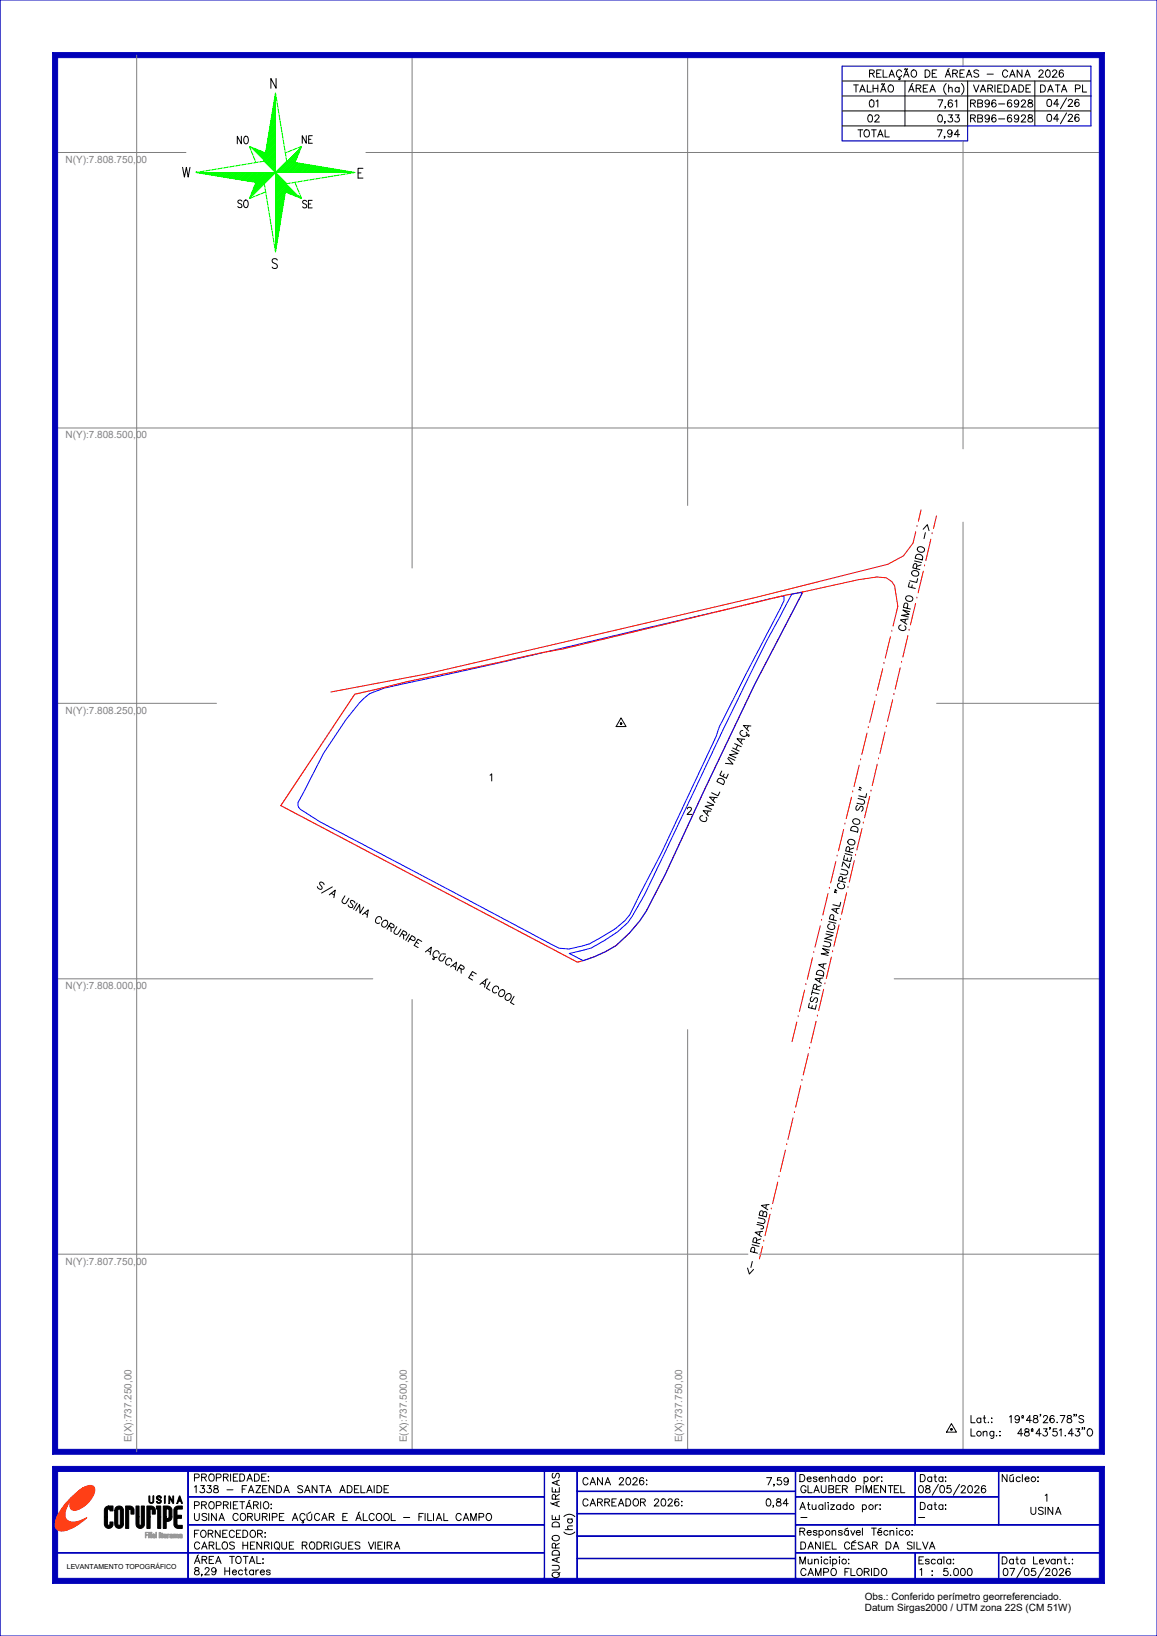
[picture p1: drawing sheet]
<svg xmlns="http://www.w3.org/2000/svg" width="420mm" height="594mm" viewBox="0 0 420 594" stroke-linecap="round" stroke-linejoin="round" font-family="sans-serif">
<!-- layer: ESTRADA -->
<g fill="none" stroke="#f00" stroke-width=".36">
<path d="M334.4 185.1l-1 4.1M337.9 195.8l-1.8 7.8M339.9 187.3l-1 4.6M332.4 219.1l-1.9 7.8M335.2 207.4l-1.9 7.8M329.6 230.8l-1.9 7.8M324 254.1l-1.8 7.8M324.5 252.2h.1M326.8 242.5l-1.8 7.7M327.3 240.5h.1M318.5 277.5l-1.9 7.7M318.9 275.5h.1"/>
<path d="M321.2 265.8l-1.8 7.8M321.7 263.9h.1M315.7 289.1l-1.9 7.8M316.2 287.2h.1M310.1 312.5l-1.8 7.8M312.9 300.8l-1.9 7.8M304.6 335.8l-1.9 7.8M307.3 324.2l-1.8 7.7M299 359.2l-1.8 7.8M301.8 347.5l-1.8 7.8M296.3 370.8l-1.9 7.9M296.7 368.9h.1"/>
<path d="M290.7 394.2l-1.9 7.8M291.1 392.3h.1M293.5 382.5l-1.9 7.8M293.9 380.6h.1M285.1 417.6l-1.9 7.7M285.6 415.6h.1M287.9 405.9l-1.9 7.8M288.4 404h.1M282.3 429.2l-1.8 7.8M282.8 427.3h.1M279.5 440.9l-1.8 7.8"/>
</g>
<!-- layer: MALHA -->
<g fill="none" stroke="#808080" stroke-width=".36">
<path d="M149.6 20v186.2M249.6 20v163.5M349.6 20v4M20 55.4h47.5M132.8 55.4h267.2M349.6 51.2v111.8M20 155.4h380M349.6 189.6v337.5M20 255.4h58.6M340 255.4h60M20 355.4h115.3M324.6 355.4h75.4"/>
<path d="M149.6 362.9v164.2M249.6 373.8v153.3M20 455.4h251.5M275.5 455.4h124.5"/>
</g>
<!-- layer: MARGEM -->
<g fill="none" stroke="#0000b8" stroke-width=".36">
<path d="M0 0h420v594h-420zM0 0v594M19.1 532.4h381.8l-1.8 1.9h-378.2zM68.2 533.3h.2v40.7h-.2zM68.3 533.3v40.7M197.5 533.3l.2 40.2zM197.6 533.3v40.2M209.4 533.3h.2v40.2h-.2zM209.5 533.3v40.2M288.7 533.3h.2v40.2h-.2zM288.8 533.3v40.2M332.1 533.3l.2 20.4z"/>
<path d="M332.2 533.3v20.4M362.4 533.3h.2v20.4h-.2zM362.5 533.3v20.4M68.3 553.6h129.3v.2h-129.3zM68.3 543.4h129.3v.2h-129.3zM68.3 553.7h129.3M68.3 543.5h129.3M209.5 541.4h79.3v.2h-79.3zM209.5 549.5h79.3v.2h-79.3zM209.5 557.6h79.3v.2h-79.3zM209.5 541.5h79.3M209.5 549.6h79.3"/>
<path d="M209.5 557.7h79.3M288.8 553.6h111.2v.2h-111.2zM288.8 543.4h73.7v.2h-73.7zM288.8 553.7h111.2M288.8 543.5h73.7M20 563.7h177.6v.2h-177.6zM20 563.8h177.6M209.5 565.8h79.3v.2h-79.3zM209.5 565.9h79.3M288.8 563.7h111.2v.2h-111.2zM288.8 563.8h111.2M332.1 563.8l.2 10.1z"/>
<path d="M332.2 563.8v10.1M362.4 563.8h.2v10.1h-.2zM362.5 563.8v10.1"/>
</g>
<path d="M19.1 532.4h381.8l-1.8 1.9h-378.2z" fill="#0000b8"/>
<path d="M400.9 532.4v42.5l-1.8-1.8v-38.8z" fill="none" stroke="#0000b8" stroke-width=".36"/>
<path d="M400.9 532.4v42.5l-1.8-1.8v-38.8z" fill="#0000b8"/>
<path d="M19.1 574.9l1.8-1.8h378.2l1.8 1.8z" fill="none" stroke="#0000b8" stroke-width=".36"/>
<path d="M19.1 574.9l1.8-1.8h378.2l1.8 1.8z" fill="#0000b8"/>
<path d="M19.1 532.4l1.8 1.9v38.8l-1.8 1.8z" fill="none" stroke="#0000b8" stroke-width=".36"/>
<path d="M19.1 532.4l1.8 1.9v38.8l-1.8 1.8z" fill="#0000b8"/>
<path d="M68.2 533.3h.2v40.3h-.2zM68.3 533.3v40.3" fill="none" stroke="#0000b8" stroke-width=".36"/>
<!-- layer: 00_CONTORNO -->
<path d="M57.7 556.4h.5v2h-.5zM58.5 556.7l.4-.1v.4h.2l-.2 .1 .2 1.3-.6-.2v-1.1h-.2zM59.3 557h.4v1.1l.3-.1v-1h.4v1.4l-1-.2zM60.7 557h.7l-.4 .4v1h-.3zM61.7 557.1l1 .1v1.2l-1-.1v-.6l.6-.3-.1-.2-.6 .2zM62 557.9l.3-.1-.1 .4zM62.9 557l1.9 .2v1.2h-.4l-.1-1.2-.3 .2v1h-.3l-.1-1.2-.3 .1v1.1h-.4zM65.2 557.1l.9 .1 .1 1.2-1.1-.1v-.6l.7-.3-.2-.2-.5 .2zM65.5 557.9l.3-.1-.1 .4z" fill="none" stroke="#989898" stroke-width=".36"/>
<path d="M57.7 556.4v2h.5v-2zM58.5 556.7l-.2 .3 .2 .1v1.1l.6 .2-.2-.2v-1.1l.2-.1h-.2v-.4zM59.3 557l.1 1.2 1 .2v-1.4h-.4l-.1 1.1-.2-.1v-1zM60.7 557v1.4h.3v-1l.4-.4zM61.7 557.1l-.1 .3 .6-.2 .1 .2-.6 .3v.6l1 .1v-1.2zM62 557.9l.3-.1-.1 .4zM62.9 557v1.4h.4l.1-1.2 .3 .2v1h.3l.1-1.2 .3 .2v1h.4v-1.2zM65.2 557.1l-.1 .3 .5-.2 .2 .2-.7 .3v.6l1.1 .1-.1-1.2zM65.5 557.9l.3-.1-.1 .4z" fill-rule="evenodd" fill="#989898"/>
<path d="M52.8 556.4h.8l-.6 .1v.8h.6l-.6 .1v1h-.2zM53.9 557h.2v1.4h-.2zM53.9 556.4l.2 .2zM54.4 556.4h.2v2h-.2zM54.9 556.4l.2 .2zM54.9 557h.2v1.4h-.2zM55.4 557.1l.8 .1v1.2l-.2-.2a.39 .39 0 0 1-.7 0 .39 .39 0 0 1 .3-.6l.4-.4-.7 .2zM55.5 557.9l.5-.2v.4l-.3 .1zM56.6 556.4h.2v2h-.2z" fill="none" stroke="#989898" stroke-width=".36"/>
<path d="M52.8 556.4v2h.2v-1h.6l-.6-.1v-.8l.6-.1zM53.9 557v1.4h.2v-1.4zM53.9 556.4l.2 .2zM54.4 556.4v2h.2v-2zM54.9 556.4l.2 .2zM54.9 557v1.4h.2v-1.4zM55.5 557l-.2 .4 .7-.2-.2 .4a.42 .42 0 0 0-.5 .5 .42 .42 0 0 0 .7 .2l.2 .1v-1.2zM55.5 557.9l.5-.2v.4l-.3 .1zM56.6 556.4v2h.2v-2z" fill-rule="evenodd" fill="#989898"/>
<path d="M54 543.1h.4v2.1l.3 .3 .8-.2v-2.2h.3v2a.9 .9 0 0 1-.9 .8 .9 .9 0 0 1-.9-.8zM57 543.4l.9-.3 .6 .5 .1 .3h-.4a.5 .5 0 0 0-.6-.5 .5 .5 0 0 0-.4 .7l1.3 .9-1.5-.6-.2-.5zM57 543.4l.9-.3 .6 .5 .1 .3h-.4a.5 .5 0 0 0-.6-.5 .5 .5 0 0 0-.4 .7l1.1 .6a.83 .83 0 0 1-.4 1.2 .83 .83 0 0 1-1.1-.8h.3l.3 .4 .8-.2-.1-.4-1.2-.7zM59.7 543.1h.3v2.7h-.3zM61.3 543.1h.3l1.1 2.1v-2.1h.3v2.7h-.3l-1.1-1.9v1.9h-.3zM65.1 543.1h.2l.9 2.7h-.3l-.3-.7h-.8l-.2 .7h-.4zM65.2 543.8l.3 1h-.6z" fill="none" stroke="#000" stroke-width=".36"/>
<g fill="#000">
<path d="M54 543.1h.4v2.1l.3 .3 .8-.2v-2.2h.3v2a.9 .9 0 0 1-.9 .8 .9 .9 0 0 1-.9-.8z" fill-rule="evenodd"/>
<path d="M57 543.4l.9-.3 .6 .5 .1 .3h-.4a.5 .5 0 0 0-.6-.5 .5 .5 0 0 0-.4 .7l1.3 .9-1.5-.6-.2-.5z" fill-rule="evenodd"/>
<path d="M57 543.4l.9-.3 .6 .5 .1 .3h-.4a.5 .5 0 0 0-.6-.5 .5 .5 0 0 0-.4 .7l1.1 .6a.83 .83 0 0 1-.4 1.2 .83 .83 0 0 1-1.1-.8h.3l.3 .4 .8-.2-.1-.4-1.2-.7z" fill-rule="evenodd"/>
<path d="M59.7 543.1v2.7h.3v-2.7zM61.3 543.1v2.7h.3v-1.9l1.1 1.9h.3v-2.7h-.3v2.1l-1.1-2.1zM65.1 543.1l-.9 2.7h.4l.2-.7h.8l.3 .7h.3l-.9-2.7zM65.2 543.8l.3 1h-.6z" fill-rule="evenodd"/>
</g>
<path d="M27.4 542.4l2.5-1.9-3.1 3.2-.1-.5z" fill="none" stroke="#ff3f00" stroke-width=".36"/>
<path d="M27.4 542.4l2.5-1.9-3.1 3.2-.1-.5z" fill-rule="evenodd" fill="#ff3f00"/>
<path d="M37.9 550.8h1.1l.2 2.9h.6l.1-1.1h1.1v.8a1.57 1.57 0 0 1-1.5 1.5 1.57 1.57 0 0 1-1.6-1.5z" fill="none" stroke="#000" stroke-width=".36"/>
<path d="M37.9 550.8h1.1l.2 2.9h.6l.1-1.1h1.1v.8a1.57 1.57 0 0 1-1.5 1.5 1.57 1.57 0 0 1-1.6-1.5z" fill-rule="evenodd" fill="#000"/>
<path d="M25.6 543.9l3.1-2.6-1.7 1.8a10.8 10.8 0 0 0-3.3 7.6 3.1 3.1 0 0 0 4.4 1.7l3.4-1.4a14.8 14.8 0 0 1-9.6 4.8 2.58 2.58 0 0 1-1.6-3.9 21.7 21.7 0 0 1 5.3-8zM28.1 542a6.1 6.1 0 0 1 5.4-2.6 2.48 2.48 0 0 1 .3 3.6 9.3 9.3 0 0 1-7.1 5.3 2.08 2.08 0 0 1-.9-3.4l.8-1.2zM28.8 541.1l1.2-.8-1.3 1z" fill="none" stroke="#ff3f00" stroke-width=".36"/>
<path d="M28.1 542a5.7 5.7 0 0 0-2.5 5.6 2.92 2.92 0 0 0 4.1-.2 8.4 8.4 0 0 0 4.6-7 1.95 1.95 0 0 0-3.1-.7l-1.4 .8zM28.8 541.1l-.1 .2 1.3-1zM25.6 543.9l-.9 1.1a13.3 13.3 0 0 0-4.6 9.3 2.62 2.62 0 0 0 3.7 1.4 19.3 19.3 0 0 0 7.7-4.7 7.6 7.6 0 0 1-6.8 1.2 3.8 3.8 0 0 1-.3-5.2l1.6-2.7 2.7-3z" fill-rule="evenodd" fill="#ff3f00"/>
<path d="M38.3 547.3l1-.5h1.7v1.8h-1.1v-.7l-.8 .2-.1 2.7h-1.1v-2.6zM42.1 547.3a1.58 1.58 0 0 1 1.8-.4 1.58 1.58 0 0 1 .9 1.6v4.8a1.58 1.58 0 0 1-1.5 1.6 1.58 1.58 0 0 1-1.7-1.5v-5zM42.9 548l.5-.1 .3 .3v5.4l-.3 .2-.5-.1-.1-.3zM45.6 546.8l2.2 .2 .9 1.1v1.7h-1.2v-1.5l-.3-.4h-.5v7h-1.1zM49.4 546.8h1.1v6.6l.3 .4 .5-.2v-6.8h1.1v6.6a1.52 1.52 0 0 1-1.5 1.5 1.52 1.52 0 0 1-1.5-1.5zM53.3 546.8l2.2 .2 .9 1.1v1.7h-1.1v-1.5l-.8-.4v7h-1.2zM56.8 546.8h1.6v8.1h-1.2v-7h-.4zM59.3 546.8l2.3 .2 .8 1.1v3.2l-.8 .9-1.3 .2v2.5h-1zM60.3 547.9h.6l.5 .4v2.6l-.5 .4h-.6zM63.3 547.5l1.2-.7h1.7v1.1h-1.6l-.4 .4v1.9h1.7v1.1h-1.7v2.2l.4 .3h1.6v1.1l-2.2-.1-.8-.9-.1-5.9z" fill="none" stroke="#000" stroke-width=".36"/>
<g fill="#000">
<path d="M38.3 547.3l-.4 .9v2.6h1.1l.1-2.7 .8-.2v.7h1.1v-1.8h-1.7zM45.6 546.8v8.1h1.1v-7h.5l.3 .4v1.5h1.2v-1.7l-.9-1.1zM49.4 546.8v6.6a1.52 1.52 0 0 0 1.5 1.5 1.52 1.52 0 0 0 1.5-1.5v-6.6h-1.1v6.8l-.3 .2-.5-.4v-6.6zM53.3 546.8v8.1h1.2v-7l.8 .4v1.5h1.1v-1.7l-.9-1.1zM56.8 546.8v1.1h.4v7h1.2v-8.1zM59.3 546.8v8.1h1v-2.5l1.3-.2 .8-.9v-3.2l-.8-1.1zM60.3 547.9h.6l.5 .4v2.6l-.5 .4h-.6zM63.7 547.2l-.6 .8v5.7l.9 1.1 2.2 .1v-1.1h-1.6l-.4-.3v-2.2h1.7v-1.1h-1.7v-1.9l.4-.4h1.6v-1.1h-1.7z" fill-rule="evenodd"/>
<path d="M42.1 547.3l-.5 1.1v5a1.58 1.58 0 0 0 1.7 1.5 1.58 1.58 0 0 0 1.5-1.6v-4.8a1.57 1.57 0 0 0-.9-1.6 1.57 1.57 0 0 0-1.8 .4zM42.9 548l.5-.1 .3 .3v5.4l-.3 .2-.5-.1-.1-.3z" fill-rule="evenodd"/>
</g>
<!-- layer: QUADRO_DE_AREAS_CANA_2026 -->
<path d="M305.7 24h90.3v21.7h-44.7v5.5h-45.6z" fill="none" stroke="#0000b8" stroke-width=".4"/>
<path d="M305.7 29.4h90.3M305.7 34.8h90.3M328.5 29.4v16.3M351.3 29.4v16.3h-45.6M375.7 29.4v16.3" fill="none" stroke="#000" stroke-width=".36"/>
<!-- layer: SETA_NORTE -->
<g fill="none" stroke="#0f0" stroke-width=".36">
<path d="M100 33.9h.1M100 33.8l4.1 24.7 24.7 4.1-24.7 4.1-4.1 24.7-4.1-24.7-24.7-4.1 24.7-4.1zM100 34.1l-.1 .1M100 33.8v57.6M100 34.4l-.1 .1M100 34.6l-.2 .2M100 34.9l-.2 .2M100 35.1l-.3 .3M100 35.4l-.3 .3M100 35.7l-.3 .3M100 35.9l-.4 .4M100 36.2l-.4 .4"/>
<path d="M100 36.4l-.5 .5M100 36.7l-.5 .5M100 36.9l-.6 .6M100 37.2l-.6 .6M100 37.4l-.7 .7M100 37.7l-.8 .8M100 37.9l-.8 .9M100 38.2l-.9 .9M100 38.5l-.9 .9M100 38.7l-1 1M100 39l-1 1M100 39.2l-1.1 1.1"/>
<path d="M100 39.5l-1.1 1.1M100 39.7l-1.2 1.2M100 40l-1.2 1.2M91 53.3l4.9 5 4.1-4M91.4 53.5l4.6 4.6M91.8 53.6l4.2 4.3M92.6 54l3.5 3.5M93 54.1l3.1 3.2M94.3 54.7l2 1.9M95.1 55l1.2 1.2M95.5 55.2l.9 .8M95.9 55.3l.5 .5"/>
<path d="M96.3 55.5l.1 .1M96.4 55.5l-5.8-2.3 2.3 5.8M100 43.8l-2 2M100 40.2l-1.3 1.3M100 40.5l-1.3 1.3M100 40.7l-1.4 1.4M100 41l-1.4 1.4M100 41.2l-1.5 1.6M100 41.5l-1.5 1.6M100 41.8l-1.6 1.6M100 42.1l-1.6 1.6M100 42.3l-1.7 1.7"/>
<path d="M100 42.6l-1.7 1.7M100 42.8l-1.8 1.8M100 43.1l-1.8 1.8M100 43.3l-1.9 1.9M100 43.6l-1.9 1.9M100 44.1l-2 2M100 44.3l-2.1 2.1M100 44.6l-2.1 2.1M100 44.9l-2.2 2.1M100 45.1l-2.2 2.2M100 45.4l-2.3 2.2M100 45.6l-2.3 2.4"/>
<path d="M100 45.9l-2.4 2.4M100 46.1l-2.4 2.5M100 46.4l-2.5 2.5M100 46.6l-2.5 2.6M100 46.9l-2.6 2.6M100 47.1l-2.6 2.7M100 47.4l-2.7 2.7M100 47.6l-2.7 2.8M100 47.9l-2.8 2.8M100 48.2l-2.8 2.8M100 48.4l-2.9 2.9M100 48.7l-2.9 2.9"/>
<path d="M100 48.9l-3 3M100 49.2l-3 3M100 49.4l-3.1 3.1M100 49.7l-3.1 3.1M100 49.9l-3.2 3.2M100 50.2l-3.2 3.2M100 50.4l-3.3 3.3M100 50.7l-3.3 3.3M100 50.9l-3.4 3.5M100 51.2l-3.4 3.5M100 51.5l-3.5 3.5M100 51.7l-3.5 3.6"/>
<path d="M100 52l-3.6 3.6M100 52.2l-3.6 3.7M100 52.5l-3.7 3.7M100 52.7l-3.7 3.8-1.6-1.7M100 53l-3.8 3.8-2.4-2.3M100 53.2l-3.9 3.9-2.7-2.8M100 53.5l-3.9 3.9M100 53.7l-4 4-3.8-3.9M100 54l-4 4M100 54.5l-4.1 4.1 4.1 4M100 54.8l-3.9 3.9M100 55l-3.8 3.8"/>
<path d="M100 55.3l-3.6 3.7M100 55.5l-3.5 3.6M100 55.8l-3.4 3.4M100 56l-3.3 3.3M100 56.3l-3.1 3.2M100 56.5l-3 3.1M100 56.8l-2.9 2.9M100 57l-2.8 2.8M100 57.3l-2.6 2.7M100 57.6l-2.5 2.5M100 57.8l-2.4 2.4M100 58.1l-2.3 2.2"/>
<path d="M100 58.4l-2.1 2.1M100 58.6l-2 2M100 58.9l-1.9 1.9M100 59.1l-1.8 1.8M100 59.4l-1.6 1.6M100 59.6l-1.5 1.5M100 59.9l-1.4 1.4M103.6 55.5l5.9-2.3-2.4 5.8M104.3 58.6l-4 4M104.6 58.6l-4 4M104.8 58.7l-4 3.9M105 58.7l-3.9 3.9"/>
<path d="M105.9 58.8l-3.8 3.8M106.1 58.9l-3.8 3.7M106.5 58.9l-3.6 3.7M106.8 59l-3.7 3.6M107.1 58.9l-3.7 3.7M107.2 59.1l-3.6 3.5M107.3 58.5l-.5 .5M107.4 59.1l-3.5 3.5M107.5 58.1l-.9 .9M107.6 59.1l-3.5 3.5M107.6 57.7l-5 4.9M107.8 57.2l-1.6 1.7"/>
<path d="M107.8 59.2l-3.4 3.4M108 56.8l-2 2.1M108.1 59.2l-3.5 3.4M108.1 56.4l-6.3 6.2M108.3 59.2l-3.4 3.4M108.3 56l-6.7 6.6M108.4 55.6l-7.1 7M108.5 59.3l-3.4 3.3M108.6 55.2l-3.5 3.5M108.7 59.3l-3.3 3.3M108.8 54.8l-3.9 3.9M109 59.3l-3.4 3.3"/>
<path d="M109 54.4l-4.3 4.2M109.1 54l-4.6 4.6M109.2 59.4l-3.3 3.2M109.3 53.5l-5 5.1M109.4 59.4l-3.2 3.2M109.6 59.4l-3.2 3.2M109.8 59.5l-3.1 3.1M110 59.5l-3.1 3.1M110.3 59.5l-3.1 3.1M110.5 59.6l-3.1 3M110.7 59.6l-3 3M110.9 59.7l-3 2.9"/>
<path d="M111.1 59.7l-2.9 2.9M111.3 59.7l-2.9 2.9M111.5 59.8l-2.8 2.8M111.8 59.8l-2.8 2.8M112 59.8l-2.8 2.8M112.2 59.9l-2.7 2.7M112.5 59.9l-2.7 2.7M112.7 59.9l-2.7 2.7M112.9 60l-2.6 2.6M71.2 62.6h57.6M71.5 62.6v.1M71.8 62.6l-.1 .1"/>
<path d="M72 62.6l-.1 .1M72.3 62.6l-.2 .2M72.5 62.6l-.2 .2M72.8 62.6l-.2 .2M73 62.6l-.2 .3M73.3 62.6l-.3 .3M73.5 62.6l-.3 .3M73.8 62.6l-.4 .4M74.1 62.6l-.5 .4M74.3 62.6l-.4 .4M74.6 62.6l-.5 .5M74.8 62.6l-.5 .5"/>
<path d="M75.1 62.6l-.6 .6M75.3 62.6l-.5 .6M75.6 62.6l-.6 .6M75.8 62.6l-.6 .7M76.1 62.6l-.7 .7M76.3 62.6l-.7 .7M76.6 62.6l-.8 .8M76.8 62.6l-.7 .8M77.1 62.6l-.8 .8M77.4 62.6l-.9 .9M77.7 62.6l-1 .9M77.9 62.6l-1 .9"/>
<path d="M78.2 62.6l-1 1M78.4 62.6l-1 1M78.7 62.6l-1.1 1M78.9 62.6l-1.1 1.1M79.2 62.6l-1.2 1.1M79.4 62.6l-1.1 1.2M79.7 62.6l-1.2 1.2M79.9 62.6l-1.2 1.3M80.2 62.6l-1.3 1.3M80.5 62.6l-1.4 1.3M80.7 62.6l-1.4 1.4M81 62.6l-1.4 1.4"/>
<path d="M81.2 62.6l-1.4 1.5M81.5 62.6l-1.5 1.5M81.7 62.6l-1.5 1.5M82 62.6l-1.5 1.6M82.2 62.6l-1.5 1.6M82.5 62.6l-1.6 1.6M82.7 62.6l-1.6 1.7M83 62.6l-1.7 1.7M83.2 62.6l-1.7 1.7M83.5 62.6l-1.7 1.8M83.8 62.6l-1.8 1.8M84 62.6l-1.8 1.8"/>
<path d="M84.3 62.6l-1.9 1.9M84.5 62.6l-1.9 1.9M84.8 62.6l-2 2M85 62.6l-2 2M85.3 62.6l-2 2M85.5 62.6l-2 2.1M85.8 62.6l-2.1 2.1M86 62.6l-2 2.1M86.3 62.6l-2.1 2.2M86.5 62.6l-2.1 2.2M86.8 62.6l-2.2 2.2M87.1 62.6l-2.3 2.3"/>
<path d="M87.3 62.6l-2.3 2.3M87.6 62.6l-2.4 2.3M87.8 62.6l-2.3 2.4M88.1 62.6l-2.4 2.4M88.3 62.6l-2.4 2.4M88.6 62.6l-2.5 2.5M88.8 62.6l-2.5 2.5M89.1 62.6l-2.6 2.6M89.3 62.6l-2.5 2.6M89.6 62.6l-2.6 2.6M89.9 62.6l-2.7 2.7M90.1 62.6l-2.6 2.7"/>
<path d="M90.4 62.6l-2.7 2.7M90.6 62.6l-2.7 2.8M90.9 62.6l-2.8 2.8M91.1 62.6l-2.8 2.8M91.4 62.6l-2.9 2.9M91.6 62.6l-2.9 2.9M91.9 62.6l-2.9 2.9M92.1 62.6l-2.9 3M92.4 62.6l-3 3M92.6 62.6l-3 3.1M92.9 62.6l-3 3.1M92.9 66.2l-2.3 5.9"/>
<path d="M92.9 66.2l-.1 .1M93.2 62.6l-3.1 3.1M93.2 66.2l-.5 .5M93.5 62.6l-3.2 3.2M93.7 62.6l-3.2 3.2M93.8 66.3l-1.6 1.7M94 62.6l-3.3 3.2M94.2 62.6l-3.3 3.3M94.5 62.6l-3.3 3.3M94.5 66.4l-2.8 2.8M94.7 62.6l-3.3 3.3M95 62.6l-3.4 3.4"/>
<path d="M95.2 62.6l-3.4 3.4M95.3 66.6l-4.3 4.3M95.5 62.6l-3.5 3.4M95.5 66.6l-4.6 4.7M95.7 62.6l-3.5 3.5M96 62.6l-3.5 3.5M96.3 62.6l-3.6 3.5M96.4 69.7l-5.8 2.4M96.5 62.6l-3.6 3.6M96.8 62.6l-3.6 3.6M97 62.6l-4.5 4.6M97.3 62.6l-4.9 5"/>
<path d="M97.5 62.6l-3.7 3.7M97.8 62.6l-5.8 5.8M98 62.6l-6.1 6.2M98.3 62.6l-3.9 3.8M98.5 62.6l-7 7M98.8 62.6l-7.4 7.4M99 62.6l-7.8 7.9M99.3 62.6l-4 4M99.6 62.6l-4.1 4M99.8 62.6l-9.1 9.1M100 71.3l4-3.9 4.2 4.2M100 71.1l4-4 4.6 4.6"/>
<path d="M100 62.6l4.1-4-4 4M100 60.1l-1.3 1.3M100 60.4l-1.1 1.1M100 60.7l-1 .9M100 60.9l-.9 .9M100 61.2l-.8 .7M100 61.4l-.6 .6M100 61.7l-.5 .4M100 61.9l-.3 .4M100 62.2l-.2 .2M100 62.4l-.1 .1M100 62.6l-9.4 9.5"/>
<path d="M100 62.6l4.1 4.1M100.2 62.8l-.2 .1M100.3 62.9l-.3 .3M100.4 63l-.4 .4M100.5 63.1l-.5 .6M100.7 63.3l-.7 .7M100.8 63.4l-.8 .8M100.9 63.5l-.9 1M101 63.6l-1 1.1M101.2 63.8l-1.2 1.2M101.3 63.9l-1.3 1.3M101.4 64.1l-1.4 1.4"/>
<path d="M101.5 64.2l-1.5 1.5M101.7 64.3l-1.7 1.7M101.8 64.4l-1.8 1.8M101.9 79.9l-1.9 1.9M101.9 79.5l-1.9 2M101.9 64.6l-1.9 1.9M102 79.2l-2 2.1M102 78.9l-2 2.1M102 64.7l-2 2M102.1 78.6l-2.1 2.2M102.1 78.3l-2.1 2.2M102.2 78l-2.2 2.3"/>
<path d="M102.2 64.8l-2.2 2.2M102.2 77.7l-2.2 2.3M102.3 77.4l-2.3 2.4M102.3 64.9l-2.3 2.4M102.3 77.1l-2.3 2.4M102.4 76.8l-2.4 2.4M102.4 76.5l-2.4 2.5M102.4 65.1l-2.4 2.4M102.5 76.2l-2.5 2.5M102.6 75.9l-2.6 2.6M102.6 75.6l-2.6 2.6M102.6 65.2l-2.6 2.6"/>
<path d="M102.7 75.3l-2.7 2.7M102.7 75l-2.7 2.7M102.7 65.3l-2.7 2.7M102.8 74.7l-2.8 2.8M102.8 74.4l-2.8 2.8M102.9 74.1l-2.9 2.9M102.9 65.4l-2.9 2.9M102.9 73.8l-2.9 2.9M103 73.5l-3 2.9M103 65.6l-3 2.9M103 73.1l-3 3.1M103.1 72.8l-3.1 3.1"/>
<path d="M103.1 72.5l-3.1 3.2M103.1 65.7l-3.1 3.1M103.2 72.2l-3.2 3.2M103.2 71.9l-3.2 3.3M103.2 65.8l-3.2 3.2M103.3 71.6l-3.3 3.3M103.3 71.3l-3.3 3.4M103.4 71l-3.4 3.4M103.4 65.9l-3.4 3.4M103.4 70.7l-3.4 3.5M103.5 70.4l-3.5 3.5M103.5 66.1l-3.5 3.4"/>
<path d="M103.5 70.1l-3.5 3.5M103.6 69.8l-3.6 3.6M103.6 69.6l.1 .1M103.6 69.5l-3.6 3.6M103.6 66.2l-3.6 3.6M103.6 69.4l.5 .5M103.7 69.2l-3.7 3.6M103.7 69.2l.8 .9M103.7 68.9l-3.7 3.7M103.7 66.3l-3.7 3.7M103.7 69l1.2 1.3M103.7 68.8l1.6 1.6"/>
<path d="M103.8 68.3l-3.8 3.8M103.8 68.4l2.4 2.4M103.8 68.2l2.8 2.7M103.9 66.4l-3.9 3.9M103.9 67.7l-3.9 3.9M103.9 67.8l3.5 3.4M103.9 67.5l3.9 3.9M104 66.6l-4 4M104 66.9l5.1 5M104.1 66.7l-4.1 4.1M105.8 70.6l-2-2-3.8 3.7M107 71.1l-3.1-3.1-3.9 3.8"/>
<path d="M107.1 66.2l2.4 5.9-5.9-2.4M113.1 60l-2.6 2.6M113.3 60l-2.5 2.6M113.5 60.1l-2.5 2.5M113.8 60.1l-2.5 2.5M114 60.1l-2.5 2.5M114.2 60.2l-2.4 2.4M114.4 60.2l-2.3 2.4M114.6 60.3l-2.3 2.3M114.8 60.3l-2.2 2.3M115 60.3l-2.2 2.3M115.3 60.4l-2.2 2.2"/>
<path d="M115.5 60.4l-2.2 2.2M115.7 60.4l-2.1 2.2M116 60.5l-2.2 2.1M116.2 60.5l-2.1 2.1M116.4 60.5l-2.1 2.1M116.6 60.6l-2 2M116.8 60.7l-2 1.9M117 60.7l-1.9 1.9M117.2 60.7l-1.8 1.9M117.5 60.8l-1.9 1.8M117.7 60.8l-1.8 1.8M117.9 60.8l-1.8 1.8"/>
<path d="M118.1 60.9l-1.7 1.7M118.3 60.9l-1.7 1.7M118.6 60.9l-1.7 1.7M118.8 61l-1.7 1.6M119 61l-1.6 1.6M119.2 61.1l-1.6 1.5M119.4 61.1l-1.5 1.5M119.7 61.1l-1.6 1.5M119.9 61.2l-1.5 1.4M120.1 61.2l-1.4 1.4M120.3 61.2l-1.4 1.4M120.5 61.3l-1.3 1.3"/>
<path d="M120.7 61.3l-1.3 1.3M121 61.3l-1.3 1.3M121.2 61.4l-1.3 1.2M121.4 61.4l-1.2 1.2M121.7 61.4l-1.3 1.2M121.9 61.5l-1.2 1.1M122.1 61.5l-1.2 1.1M122.3 61.5l-1.1 1.1M122.5 61.6l-1.1 1M122.7 61.6l-1 1M122.9 61.7l-.9 .9M123.2 61.7l-1 .9"/>
<path d="M123.4 61.7l-.9 .9M123.6 61.8l-.9 .8M123.8 61.8l-.8 .8M124 61.8l-.8 .8M124.2 61.9l-.7 .7M124.5 61.9l-.8 .7M124.7 61.9l-.7 .7M124.9 62l-.7 .6M125.1 62l-.6 .6M125.4 62l-.6 .6M125.6 62.1l-.6 .5M125.8 62.1l-.5 .5"/>
<path d="M126 62.2l-.4 .4M126.2 62.2l-.4 .4M126.4 62.2l-.3 .4M126.7 62.3l-.4 .3M126.9 62.3l-.3 .3M127.1 62.3l-.3 .3M127.3 62.4l-.2 .2M127.5 62.4l-.2 .2M127.7 62.4l-.1 .2M128 62.5l-.2 .1M128.2 62.5l-.1 .1M128.4 62.5v.1"/>
<path d="M100.1 91.2h-.1M100.1 90.9l-.1 .1M100.2 90.6l-.2 .1M100.2 90.3l-.2 .2M100.3 90l-.3 .2M100.3 89.7l-.3 .3M100.4 89.4l-.4 .3M100.4 89l-.4 .4M100.5 88.7l-.5 .4M100.5 88.4l-.5 .5M100.6 88.1l-.6 .5M100.6 87.8l-.6 .6"/>
<path d="M100.7 87.5l-.7 .6M100.7 87.2l-.7 .7M100.8 86.9l-.8 .7M100.8 86.6l-.8 .8M100.9 86.3l-.9 .8M100.9 86l-.9 .9M100.9 85.7l-.9 .9M101 85.4l-1 1M101 85.1l-1 1M101.1 84.8l-1.1 1M101.1 84.5l-1.1 1.1M101.2 84.2l-1.2 1.1"/>
<path d="M101.2 83.9l-1.2 1.2M101.3 83.6l-1.3 1.2M101.3 83.3l-1.3 1.3M101.4 83l-1.4 1.3M101.4 82.6l-1.4 1.5M101.5 82.3l-1.5 1.5M101.5 82l-1.5 1.6M101.6 81.7l-1.6 1.6M101.6 81.4l-1.6 1.7M101.7 81.1l-1.7 1.7M101.7 80.8l-1.7 1.7M101.8 80.5l-1.8 1.8"/>
<path d="M101.8 80.2l-1.8 1.8"/>
</g>
<!-- layer: MARGEM -->
<path d="M399.1 20.9l1.8-1.8v508.9l-1.8-1.8z" fill="none" stroke="#0000b8" stroke-width=".36"/>
<path d="M399.1 20.9l1.8-1.8v508.9l-1.8-1.8z" fill="#0000b8"/>
<path d="M19.1 19.1h381.8l-1.8 1.8h-378.2z" fill="none" stroke="#0000b8" stroke-width=".36"/>
<path d="M19.1 19.1h381.8l-1.8 1.8h-378.2z" fill="#0000b8"/>
<path d="M19.1 19.1l1.8 1.8v505.3l-1.8 1.8z" fill="none" stroke="#0000b8" stroke-width=".36"/>
<path d="M19.1 19.1l1.8 1.8v505.3l-1.8 1.8z" fill="#0000b8"/>
<path d="M19.1 528l1.8-1.8h378.2l1.8 1.8z" fill="none" stroke="#0000b8" stroke-width=".36"/>
<path d="M19.1 528l1.8-1.8h378.2l1.8 1.8z" fill="#0000b8"/>
<!-- layer: TEXTO -->
<g fill="none" stroke="#000" stroke-width=".36">
<path d="M225.2 262.5l.2 .2zM225.2 262.5l.2-.1v.3zM225.2 262.9l.2-.2v.3zM225.4 260.7l1.9 3.1h-3.6zM225.4 262.4l.2 .1-.2 .2zM225.4 262.7h.3l-.1 .2zM225.4 262.7l.2 .2-.2 .1zM225.6 262.5l.1 .2h-.3zM345.2 518.8l.2 .2zM345.2 518.8l.2-.1v.3zM345.4 516.9l1.8 3.1h-3.6zM345.4 518.7l.2 .1-.2 .2z"/>
<path d="M345.4 519h.3l-.1 .2zM345.4 519l.2 .2zM345.4 519l-.2 .2zM345.6 518.8l.1 .2h-.3z"/>
</g>
<g fill="#000">
<path d="M225.2 262.5l.2 .2zM225.2 262.5l.2-.1v.3zM225.4 262.4l.2 .1-.2 .2zM225.6 262.5l.1 .2h-.3zM225.4 262.7h.3l-.1 .2zM225.4 262.7l.2 .2-.2 .1zM225.2 262.9l.2-.2v.3zM225.2 262.7h.2l-.2 .2zM345.2 518.8l.2 .2zM345.2 518.8l.2-.1v.3zM345.4 518.7l.2 .1-.2 .2zM345.6 518.8l.1 .2h-.3z"/>
<path d="M345.4 519h.3l-.1 .2zM345.4 519l.2 .2zM345.4 519l-.2 .2zM345.1 519h.3l-.2 .2z"/>
</g>
<!-- layer: 0114001338001 -->
<path d="M132.1 253.6l2-1.7 5.2-2 7.2-1.6a2547.5 2547.5 0 0 0 86.4-19.9l51.7-12.1v1.9l-1.4 2.7-22 42.7-1.2 3.7-19.9 42.4-11.5 22.5-1.7 2.1-3.5 2.9-9.4 5.5-7.5 1.9-3.6-.3-86.7-45.9-7.2-4.6-.6-.7-.2-1.7 2.2-4a117.2 117.2 0 0 1 21.7-33.8z" fill="none" stroke="#00f" stroke-width=".36"/>
<!-- layer: 0114001338 -->
<path d="M128.8 252.1a946.1 946.1 0 0 1 52.9-11.7l15.3-3.5 7.6-1.3 80.1-19.4 6.7-1.3-17.5 33.6-18.4 38.7-14 30.3-6.9 13.4-2.4 3.5-3.7 4.4-4.8 4.5a46.1 46.1 0 0 1-14.1 6l-107.7-56.8z" fill="none" stroke="#f00" stroke-width=".4"/>
<!-- layer: 0114001338002 -->
<path d="M287.4 215.7l3.7-.5v.4l-17.2 32.9-18.4 38.7-14 30.3-6.9 13.4-2.4 3.5-3.7 4.4-4.8 4.5-3.8 2.2-4.1 1.9-4.1 1.4-5.1-2.6 8-2 9.5-5.8 3.8-3.4 1.7-2.4 4.4-7.7 17.9-37.4a1221.1 1221.1 0 0 1 34-68.9z" fill="none" stroke="#00f" stroke-width=".36"/>
<!-- layer: ESTRADA -->
<g fill="none" stroke="#f00" stroke-width=".36">
<path d="M331.5 197.2l-3.5 4.6-5.7 3.1-47.9 12-119.8 27.9-34.5 6.5M291.4 214.9l20.3-4.4 6.6-1 3.5 .3 1.9 1.4 1 1.5 1.2 7.5-1.7 7.1M323.2 231.2l-1.9 7.8M323.7 229.2h.1M317.6 254.5l-1.9 7.8M318 252.5h.1M320.4 242.8l-1.9 7.8M320.9 240.9h.1M311.9 277.8l-1.9 7.8M312.4 275.9h.1M314.7 266.1l-1.8 7.8M315.2 264.2h.1"/>
<path d="M309.1 289.5l-1.9 7.7M303.4 312.8l-1.9 7.8M306.3 301.1l-1.9 7.8M297.8 336.1l-2 7.8M300.6 324.5l-1.9 7.7M292.1 359.5l-1.9 7.7M294.9 347.8l-1.8 7.7M289.2 371.1l-1.7 7.1M289.7 369.2h.1"/>
</g>
<!-- layer: MALHA -->
<path d="M49.6 20v507.1" fill="none" stroke="#808080" stroke-width=".36"/>
<!-- layer: QUADRO_DE_AREAS_CANA_2026 -->
<path d="M305.7 40.3h90.3" fill="none" stroke="#000" stroke-width=".36"/>
<g font-size="5">
<text x="98.3" y="32.1">N</text>
<text x="66.3" y="64.3">W</text>
<text x="130" y="64.7">E</text>
<text x="98.8" y="97.5">S</text>
</g>
<g font-size="3.8">
<text x="86.1" y="52.2">NO</text>
<text x="109.7" y="52">NE</text>
<text x="86.3" y="75.4">SO</text>
<text x="109.9" y="75.5">SE</text>
</g>
<g font-size="3.6">
<text x="315.7" y="28">RELAÇÃO DE ÁREAS - CANA 2026</text>
<text x="309.9" y="33.4">TALHÃO</text>
<text x="329.8" y="33.4">ÁREA (ha)</text>
<text x="353.4" y="33.4">VARIEDADE</text>
<text x="377.7" y="33.4">DATA PL</text>
<text x="315.6" y="38.9">01</text>
<text x="340.5" y="38.9">7,61</text>
<text x="351.3" y="38.9">RB96-6928</text>
<text x="380" y="38.7">04/26</text>
<text x="315" y="44.3">02</text>
<text x="340.4" y="44.3">0,33</text>
<text x="351.3" y="44.3">RB96-6928</text>
<text x="380" y="44.1">04/26</text>
<text x="311.4" y="49.7">TOTAL</text>
<text x="340.2" y="49.7">7,94</text>
<text x="328.6" y="229.2" transform="rotate(-77 328.6 229.2)">CAMPO FLORIDO -&gt;</text>
<text x="177.9" y="283.6">1</text>
<text x="249.4" y="295.7">2</text>
<text x="256.1" y="298.6" transform="rotate(-65 256.1 298.6)">CANAL DE VINHAÇA</text>
<text x="115" y="322.3" transform="rotate(31 115 322.3)">S/A USINA CORURIPE AÇÚCAR E ÁLCOOL</text>
<text x="273.1" y="462.8" transform="rotate(-77 273.1 462.8)">&lt;- PIRAJUBA</text>
<text x="352.5" y="516.6">Lat.:</text>
<text x="352.5" y="521.4">Long.:</text>
<text x="364.3" y="516.6">19º48'26.78&quot;S</text>
<text x="367.8" y="521.4">48º43'51.43&quot;O</text>
<text x="70.6" y="537.8">PROPRIEDADE:</text>
<text x="211.6" y="539.1">CANA 2026:</text>
<text x="278.3" y="539.1">7,59</text>
<text x="290.4" y="538">Desenhado por:</text>
<text x="334.1" y="538">Data:</text>
<text x="363.8" y="538">Núcleo:</text>
<text x="70.6" y="542">1338 - FAZENDA SANTA ADELAIDE</text>
<text x="290.7" y="542">GLAUBER PIMENTEL</text>
<text x="333.4" y="542">08/05/2026</text>
<text x="379.4" y="545.1">1</text>
<text x="70.6" y="547.8">PROPRIETÁRIO:</text>
<text x="211.6" y="546.8">CARREADOR 2026:</text>
<text x="278.1" y="546.8">0,84</text>
<text x="290.4" y="548.1">Atualizado por:</text>
<text x="334.1" y="548.1">Data:</text>
<text x="374.2" y="549.9">USINA</text>
<text x="70.6" y="552.1">USINA CORURIPE AÇÚCAR E ÁLCOOL - FILIAL CAMPO</text>
<text x="207.8" y="557.1" transform="rotate(-90 207.8 557.1)">(ha)</text>
<text x="290.4" y="557.4">Responsável Técnico:</text>
<text x="290.7" y="552.1">-</text>
<text x="333.4" y="552.1">-</text>
<text x="70.6" y="562.5">CARLOS HENRIQUE RODRIGUES VIEIRA</text>
<text x="70.6" y="558.2">FORNECEDOR:</text>
<text x="290.7" y="562.5">DANIEL CÉSAR DA SILVA</text>
<text x="70.6" y="567.7">ÁREA TOTAL:</text>
<text x="290.4" y="567.8">Municipio:</text>
<text x="333.6" y="567.8">Escala:</text>
<text x="363.8" y="567.8">Data Levant.:</text>
<text x="70.6" y="571.8">8,29 Hectares</text>
<text x="203" y="572.8" transform="rotate(-90 203 572.8)">QUADRO DE ÁREAS</text>
<text x="290.7" y="572.1">CAMPO FLORIDO</text>
<text x="333.9" y="572.1">1 : 5.000</text>
<text x="364.2" y="572.1">07/05/2026</text>
<text x="313.9" y="580.8">Obs.: Conferido perímetro georreferenciado.</text>
<text x="313.9" y="585.1">Datum Sirgas2000 / UTM zona 22S (CM 51W)</text>
</g>
<g font-size="3.6" fill="#808080">
<text x="23.8" y="59.2">N(Y):7.808.750,00</text>
<text x="23.8" y="159.2">N(Y):7.808.500,00</text>
<text x="23.8" y="259.2">N(Y):7.808.250,00</text>
<text x="23.8" y="359.2">N(Y):7.808.000,00</text>
<text x="23.8" y="459.2">N(Y):7.807.750,00</text>
<text x="47.7" y="523.6" transform="rotate(-90 47.7 523.6)">E(X):737.250,00</text>
<text x="147.7" y="523.6" transform="rotate(-90 147.7 523.6)">E(X):737.500,00</text>
<text x="247.7" y="523.6" transform="rotate(-90 247.7 523.6)">E(X):737.750,00</text>
</g>
<text font-size="3.6" fill="#f00" x="295.9" y="366.4" transform="rotate(-77 295.9 366.4)">ESTRADA MUNICIPAL &quot;CRUZEIRO DO SUL&quot;</text>
<text font-size="2.5" x="24.3" y="569.6">LEVANTAMENTO TOPOGRÁFICO</text>
</svg>
